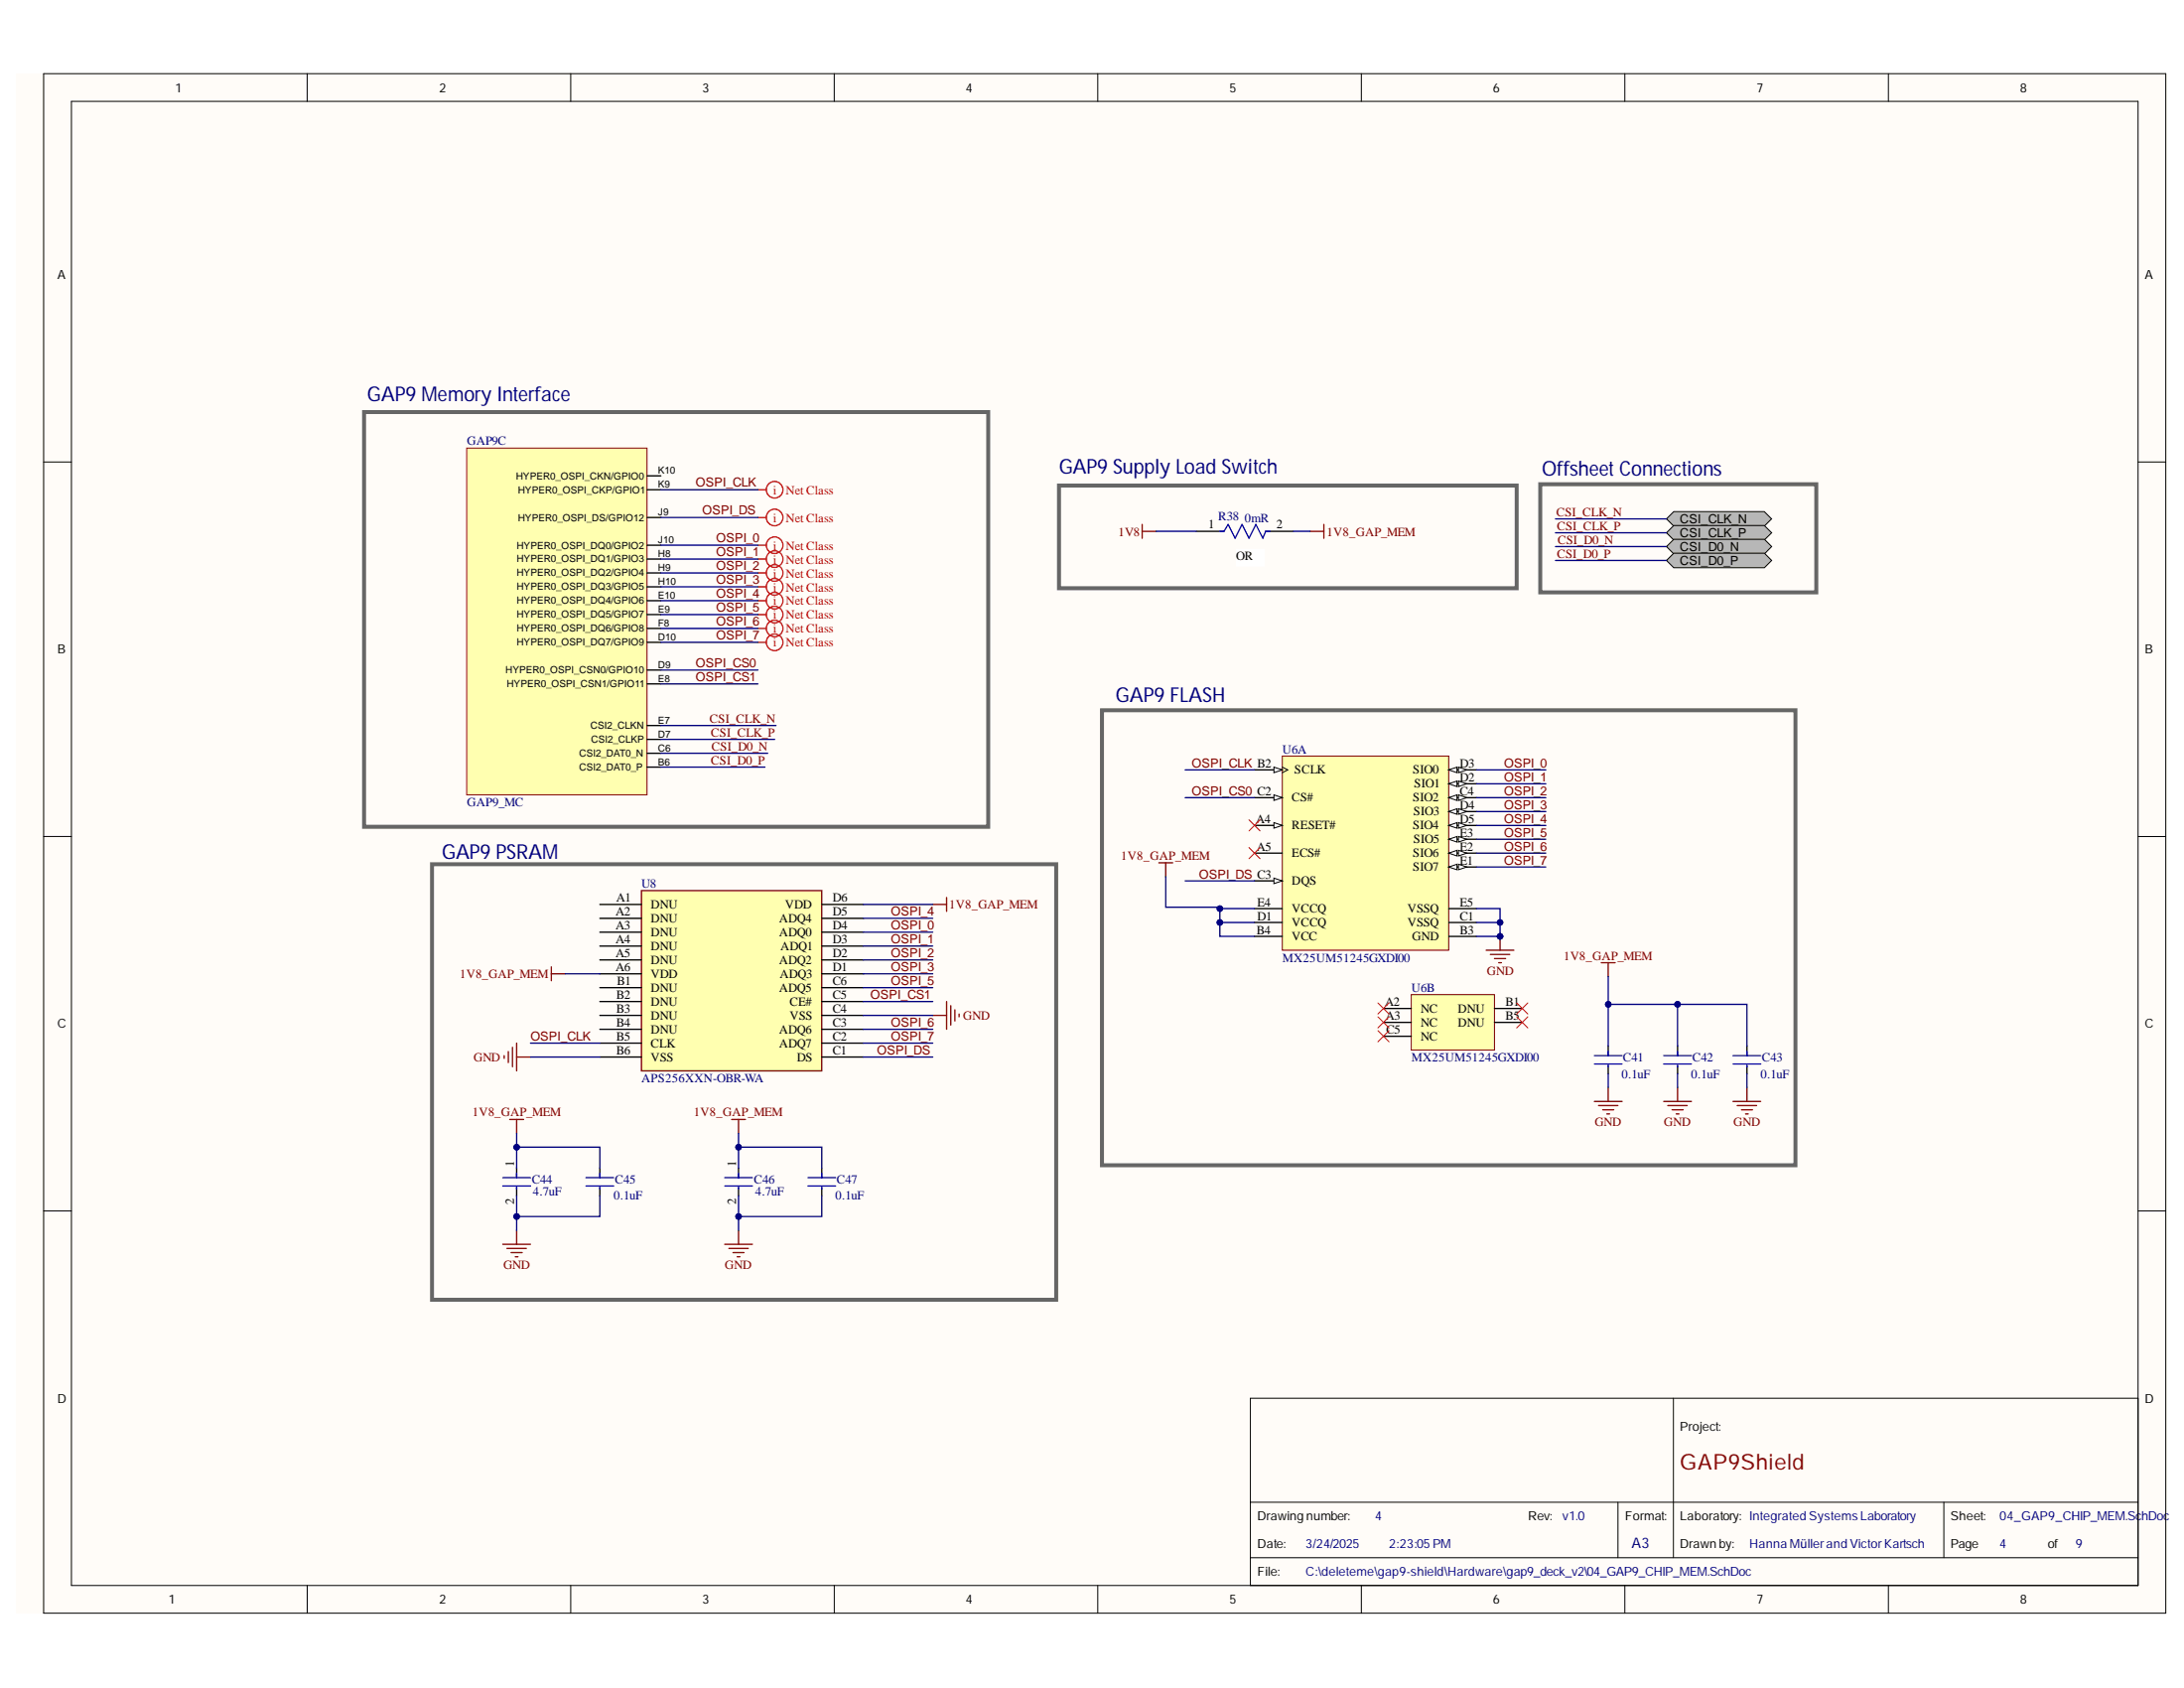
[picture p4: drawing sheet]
<svg xmlns="http://www.w3.org/2000/svg" width="279mm" height="216mm" viewBox="0 0 279 216" stroke-linecap="round" stroke-linejoin="round" font-family="sans-serif">
<g fill="#fffcf8">
<path d="M2 9.4h275.1v196.9h-275.1z" fill-rule="evenodd"/>
<path d="M2 9.4h275.1v196.9h-275.1z" fill-rule="evenodd"/>
</g>
<g fill="none" stroke="#000" stroke-width=".13">
<path d="M5.6 9.4h271.5v196.9h-271.5zM9.1 13h264.4v189.8h-264.4zM39.3 9.4v3.6M73 9.4v3.6M106.7 9.4v3.6M140.4 9.4v3.6M174.2 9.4v3.6M207.9 9.4v3.6M241.6 9.4v3.6M5.6 59.1h3.5M273.5 59.1h3.6M5.6 107h3.5"/>
<path d="M273.5 107h3.6M5.6 154.9h3.5M273.5 154.9h3.6M214.1 178.8v20.4M273.5 178.8h-113.5v24M160 192.1h113.5M160 199.2h113.5M207 192.1v7.1M248.7 192.1v7.1M39.3 202.8v3.5M73 202.8v3.5M106.7 202.8v3.5"/>
<path d="M140.4 202.8v3.5M174.2 202.8v3.5M207.9 202.8v3.5M241.6 202.8v3.5"/>
</g>
<g fill="none" stroke="#800000" stroke-width=".17">
<path d="M205.7 139.1v1.8M214.6 139.1v1.8M223.5 139.1v1.8M204 140.9h3.5M204.5 141.4h2.5M205 141.9h1.4M205.6 142.5h.3M212.8 140.9h3.6M213.4 141.4h2.5M213.9 141.9h1.4M214.4 142.5h.4M221.7 140.9h3.6"/>
<path d="M222.2 141.4h2.5M222.8 141.9h1.4M223.3 142.5h.4"/>
</g>
<path d="M82.1 113.9h23v23.1h-23z" fill-rule="evenodd" fill="#ffffb0"/>
<path d="M82.1 113.9h23v23.1h-23zM64.3 159.1h3.6M64.9 159.7h2.4M66.1 157.4v1.7M92.7 159.1h3.6M93.2 159.7h2.5M94.5 157.4v1.7M65.4 160.2h1.4M65.9 160.7h.4M93.8 160.2h1.4M94.3 160.7h.4" fill="none" stroke="#800000" stroke-width=".17"/>
<g fill="none" stroke="#000" stroke-width=".17">
<path d="M76.7 115.7h5.4M76.7 117.5h5.4M76.7 119.2h5.4M105.1 115.7h5.4M105.1 117.5h5.4M105.1 119.2h5.4M76.7 121h5.4M76.7 122.8h5.4M76.7 124.6h5.4M76.7 126.3h5.4M76.7 128.1h5.4M76.7 129.9h5.4"/>
<path d="M76.7 131.6h5.4M76.7 133.4h5.4M76.7 135.2h5.4M105.1 121h5.4M105.1 122.8h5.4M105.1 124.6h5.4M105.1 126.3h5.4M105.1 128.1h5.4M105.1 129.9h5.4M105.1 131.6h5.4M105.1 133.4h5.4M105.1 135.2h5.4"/>
<path d="M76.7 149.4v1.2M76.7 151.9v1M105.1 149.4v1.2M105.1 151.9v1"/>
</g>
<path d="M75 150.6h3.5M75 151.7h3.5M76.7 150.1v.5M76.7 151.9v.1M103.4 150.6h3.5M103.4 151.7h3.5M105.1 150.1v.5M105.1 151.9v.1" fill="none" stroke="#00f" stroke-width=".17"/>
<path d="M59.7 57.3h23.1v44.4h-23.1z" fill-rule="evenodd" fill="#ffffb0"/>
<path d="M59.7 57.3h23.1v44.4h-23.1z" fill="none" stroke="#800000" stroke-width=".13"/>
<g fill="none" stroke="#000" stroke-width=".17">
<path d="M82.8 62.6h1.7M82.8 60.9h1.7M82.8 71.5h1.7M82.8 73.3h1.7M82.8 66.2h1.7M82.8 69.7h1.7M82.8 75.1h1.7M82.8 78.6h1.7M82.8 76.8h1.7M82.8 80.4h1.7M82.8 98.1h1.7M82.8 96.3h1.7"/>
<path d="M82.8 94.6h1.7M82.8 85.7h1.7M82.8 82.2h1.7M82.8 92.8h1.7M82.8 87.5h1.7"/>
</g>
<g fill="none" stroke="#f00" stroke-width=".17">
<path d="M97 69.7h1M97 71.5h1M97 73.3h1M97 75.1h1M97 76.8h1M97 78.6h1M97 62.6h1M97 66.2h1M97 80.4h1M97 82.2h1"/>
<circle cx="99.1" cy="66.2" r="1.06"/>
<circle cx="99.1" cy="62.6" r="1.06"/>
<circle cx="99.1" cy="69.7" r="1.06"/>
<circle cx="99.1" cy="73.3" r="1.06"/>
<circle cx="99.1" cy="76.8" r="1.06"/>
<circle cx="99.1" cy="71.5" r="1.07"/>
<circle cx="99.1" cy="75.1" r="1.07"/>
<circle cx="99.1" cy="78.6" r="1.07"/>
<circle cx="99.1" cy="80.4" r="1.06"/>
<circle cx="99.1" cy="82.2" r="1.07"/>
</g>
<g fill="none" stroke="#800000" stroke-width=".17">
<path d="M167.6 68h1.8M169.4 67.1v1.7M119.3 115.7h1.8M121.1 114.8v1.8M64.5 135v.4M65 134.5v1.4M65.6 134v2.4M66.1 133.4v3.6M66.1 135.2h1.8M70.5 123.7v1.7M70.5 124.6h1.8M119.3 129.9h1.8"/>
<path d="M121.1 128.1v3.5M121.6 128.6v2.5M122.2 129.2v1.4M122.7 129.7v.4M204.9 123.1h1.7M205.7 123.1v1.8M65.2 143.2h1.8M66.1 143.2v1.8M93.6 143.2h1.8M94.5 143.2v1.8"/>
</g>
<path d="M158.2 70.3h3.5v2.1h-3.5z" fill-rule="evenodd" fill="#fff"/>
<path d="M158.2 70.3h3.5v2.1h-3.5z" fill="none" stroke="#fff" stroke-width=".13"/>
<path d="M146.1 67.1v1.7M146.1 68h1.8" fill="none" stroke="#800000" stroke-width=".17"/>
<path d="M213.2 66.4l.9-1h11.6l.9 1-.9 .9h-11.6z" fill-rule="evenodd" fill="#b7b7b7"/>
<path d="M213.2 66.4l.9-1h11.6l.9 1-.9 .9h-11.6z" fill="none" stroke="#000" stroke-width=".13"/>
<path d="M213.2 68.1l.9-.9h11.6l.9 .9-.9 1h-11.6z" fill-rule="evenodd" fill="#b7b7b7"/>
<path d="M213.2 68.1l.9-.9h11.6l.9 .9-.9 1h-11.6z" fill="none" stroke="#000" stroke-width=".13"/>
<path d="M213.2 69.9l.9-.9h11.6l.9 .9-.9 1h-11.6z" fill-rule="evenodd" fill="#b7b7b7"/>
<path d="M213.2 69.9l.9-.9h11.6l.9 .9-.9 1h-11.6z" fill="none" stroke="#000" stroke-width=".13"/>
<path d="M213.2 71.7l.9-.9h11.6l.9 .9-.9 .9h-11.6z" fill-rule="evenodd" fill="#b7b7b7"/>
<path d="M213.2 71.7l.9-.9h11.6l.9 .9-.9 .9h-11.6z" fill="none" stroke="#000" stroke-width=".13"/>
<path d="M164 96.7h21.3v24.8h-21.3z" fill-rule="evenodd" fill="#ffffb0"/>
<path d="M164 96.7h21.3v24.8h-21.3z" fill="none" stroke="#800000" stroke-width=".13"/>
<path d="M160.5 105.6h3.5" fill="none" stroke="#000" stroke-width=".17"/>
<path d="M163 105.2l1 .4-1 .3z" fill="#f8fcff"/>
<path d="M163 105.2l1 .4-1 .3z" fill="none" stroke="#000" stroke-width=".13"/>
<path d="M160.5 98.5h3.5" fill="none" stroke="#000" stroke-width=".17"/>
<path d="M163 98.1l1 .4-1 .3z" fill="#f8fcff"/>
<path d="M163 98.1l1 .4-1 .3zM164 98.1l.7 .4-.7 .3" fill="none" stroke="#000" stroke-width=".13"/>
<path d="M160.5 119.8h3.5M160.5 102h3.5M185.3 119.8h3.6" fill="none" stroke="#000" stroke-width=".17"/>
<path d="M163 101.7l1 .3-1 .4z" fill="#f8fcff"/>
<path d="M163 101.7l1 .3-1 .4z" fill="none" stroke="#000" stroke-width=".13"/>
<path d="M185.3 102h3.6" fill="none" stroke="#000" stroke-width=".17"/>
<path d="M185.3 102l1.1-.3v.7z" fill="#f8fcff"/>
<path d="M185.3 102l1.1-.3v.7z" fill="none" stroke="#000" stroke-width=".13"/>
<path d="M186.6 101.7l1 .3-1 .4z" fill="#f8fcff"/>
<path d="M186.6 101.7l1 .3-1 .4z" fill="none" stroke="#000" stroke-width=".13"/>
<path d="M185.3 100.2h3.6" fill="none" stroke="#000" stroke-width=".17"/>
<path d="M185.3 100.2l1.1-.3v.7z" fill="#f8fcff"/>
<path d="M185.3 100.2l1.1-.3v.7z" fill="none" stroke="#000" stroke-width=".13"/>
<path d="M186.6 99.9l1 .3-1 .4z" fill="#f8fcff"/>
<path d="M186.6 99.9l1 .3-1 .4z" fill="none" stroke="#000" stroke-width=".13"/>
<path d="M185.3 98.5h3.6" fill="none" stroke="#000" stroke-width=".17"/>
<path d="M185.3 98.5l1.1-.4v.7z" fill="#f8fcff"/>
<path d="M185.3 98.5l1.1-.4v.7z" fill="none" stroke="#000" stroke-width=".13"/>
<path d="M186.6 98.1l1 .4-1 .3z" fill="#f8fcff"/>
<path d="M186.6 98.1l1 .4-1 .3z" fill="none" stroke="#000" stroke-width=".13"/>
<path d="M185.3 103.8h3.6" fill="none" stroke="#000" stroke-width=".17"/>
<path d="M185.3 103.8l1.1-.4v.7z" fill="#f8fcff"/>
<path d="M185.3 103.8l1.1-.4v.7z" fill="none" stroke="#000" stroke-width=".13"/>
<path d="M186.6 103.4l1 .4-1 .3z" fill="#f8fcff"/>
<path d="M186.6 103.4l1 .4-1 .3z" fill="none" stroke="#000" stroke-width=".13"/>
<path d="M160.5 109.1h3.5M160.5 112.7h3.5M185.3 118h3.6" fill="none" stroke="#000" stroke-width=".17"/>
<path d="M163 112.3l1 .4-1 .3z" fill="#f8fcff"/>
<path d="M163 112.3l1 .4-1 .3z" fill="none" stroke="#000" stroke-width=".13"/>
<path d="M160.5 118h3.5M185.3 105.6h3.6" fill="none" stroke="#000" stroke-width=".17"/>
<path d="M185.3 105.6l1.1-.4v.7z" fill="#f8fcff"/>
<path d="M185.3 105.6l1.1-.4v.7z" fill="none" stroke="#000" stroke-width=".13"/>
<path d="M186.6 105.2l1 .4-1 .3z" fill="#f8fcff"/>
<path d="M186.6 105.2l1 .4-1 .3z" fill="none" stroke="#000" stroke-width=".13"/>
<path d="M185.3 110.9h3.6" fill="none" stroke="#000" stroke-width=".17"/>
<path d="M185.3 110.9l1.1-.4v.7z" fill="#f8fcff"/>
<path d="M185.3 110.9l1.1-.4v.7z" fill="none" stroke="#000" stroke-width=".13"/>
<path d="M186.6 110.5l1 .4-1 .3z" fill="#f8fcff"/>
<path d="M186.6 110.5l1 .4-1 .3z" fill="none" stroke="#000" stroke-width=".13"/>
<path d="M185.3 109.1h3.6" fill="none" stroke="#000" stroke-width=".17"/>
<path d="M185.3 109.1l1.1-.3v.7z" fill="#f8fcff"/>
<path d="M185.3 109.1l1.1-.3v.7z" fill="none" stroke="#000" stroke-width=".13"/>
<path d="M186.6 108.8l1 .3-1 .4z" fill="#f8fcff"/>
<path d="M186.6 108.8l1 .3-1 .4z" fill="none" stroke="#000" stroke-width=".13"/>
<path d="M185.3 107.3h3.6" fill="none" stroke="#000" stroke-width=".17"/>
<path d="M185.3 107.3l1.1-.3v.7z" fill="#f8fcff"/>
<path d="M185.3 107.3l1.1-.3v.7z" fill="none" stroke="#000" stroke-width=".13"/>
<path d="M186.6 107l1 .3-1 .4z" fill="#f8fcff"/>
<path d="M186.6 107l1 .3-1 .4z" fill="none" stroke="#000" stroke-width=".13"/>
<path d="M160.5 116.2h3.5M185.3 116.2h3.6" fill="none" stroke="#000" stroke-width=".17"/>
<path d="M180.5 127.2h10.7v7.1h-10.7z" fill-rule="evenodd" fill="#ffffb0"/>
<path d="M180.5 127.2h10.7v7.1h-10.7z" fill="none" stroke="#800000" stroke-width=".13"/>
<path d="M177 129h3.5M177 130.8h3.5M177 132.5h3.5M191.2 129h3.5M191.2 130.8h3.5" fill="none" stroke="#000" stroke-width=".17"/>
<path d="M148.2 110.4h1.8M149.1 110.4v1.7M191.9 119.8v1.7M190.1 121.5h3.6M190.7 122.1h2.4M191.2 122.6h1.4M191.7 123.1h.4" fill="none" stroke="#800000" stroke-width=".17"/>
<circle cx="191.9" cy="119.8" r=".35" fill="#000080"/>
<circle cx="191.9" cy="119.8" r=".35" fill="none" stroke="#000080" stroke-width=".13"/>
<g fill="none" stroke="#f00" stroke-width=".13">
<path d="M159.8 108.4l1.4 1.4M159.8 104.9l1.4 1.4M161.2 108.4l-1.4 1.4M161.2 104.9l-1.4 1.4M176.3 128.3l1.4 1.4M176.3 130.1l1.4 1.4M176.3 131.8l1.4 1.5M177.7 128.3l-1.4 1.4M177.7 130.1l-1.4 1.4M177.7 131.8l-1.4 1.5M194 128.3l1.4 1.4M194 130.1l1.4 1.4"/>
<path d="M195.4 128.3l-1.4 1.4M195.4 130.1l-1.4 1.4"/>
</g>
<path d="M153 68h3.6M161.9 68h3.6M205.7 133.8v1.2M205.7 136.3v1M214.6 133.8v1.2M214.6 136.3v1M223.5 133.8v1.2M223.5 136.3v1M66.1 149.4v1.2M66.1 151.9v1M94.5 149.4v1.2M94.5 151.9v1" fill="none" stroke="#000" stroke-width=".17"/>
<g fill="none" stroke="#00f" stroke-width=".17">
<path d="M156.1 68h.5l.5-.9 .9 1.7 .9-1.7 .9 1.7 .9-1.7 .9 1.7 .3-.8h.5M204 135h3.5M204 136.1h3.5M205.7 134.5v.5M205.7 136.3v.1M212.8 135h3.6M212.8 136.1h3.6M214.6 134.5v.5M214.6 136.3v.1M221.7 135h3.6M221.7 136.1h3.6M223.5 134.5v.5"/>
<path d="M223.5 136.3v.1M64.3 150.6h3.6M64.3 151.7h3.6M66.1 150.1v.5M66.1 151.9v.1M92.7 150.6h3.6M92.7 151.7h3.6M94.5 150.1v.5M94.5 151.9v.1"/>
</g>
<path d="M46.6 52.7h79.8v53h-79.8zM135.5 62.1h58.5v13.1h-58.5zM197 61.9h35.4v13.9h-35.4zM141 90.8h88.7v58.2h-88.7zM55.3 110.5h79.8v55.7h-79.8z" fill="none" stroke="#666" stroke-width=".51"/>
<path d="M214.6 137.3v1.8M223.5 137.3v1.8M76.7 152.9v2.7h-10.6" fill="none" stroke="#000080" stroke-width=".17"/>
<circle cx="66.1" cy="155.6" r=".36" fill="#000080"/>
<circle cx="66.1" cy="155.6" r=".36" fill="none" stroke="#000080" stroke-width=".13"/>
<path d="M66.1 146.7h10.6v2.7" fill="none" stroke="#000080" stroke-width=".17"/>
<circle cx="66.1" cy="146.7" r=".35" fill="#000080"/>
<circle cx="66.1" cy="146.7" r=".35" fill="none" stroke="#000080" stroke-width=".13"/>
<path d="M105.1 152.9v2.7h-10.6" fill="none" stroke="#000080" stroke-width=".17"/>
<circle cx="94.5" cy="155.6" r=".36" fill="#000080"/>
<circle cx="94.5" cy="155.6" r=".36" fill="none" stroke="#000080" stroke-width=".13"/>
<path d="M94.5 146.7h10.6v2.7" fill="none" stroke="#000080" stroke-width=".17"/>
<circle cx="94.5" cy="146.7" r=".35" fill="#000080"/>
<circle cx="94.5" cy="146.7" r=".35" fill="none" stroke="#000080" stroke-width=".13"/>
<g fill="none" stroke="#000080" stroke-width=".17">
<path d="M110.5 119.2h8.8M110.5 117.5h8.8M67.9 133.4h8.8M110.5 121h8.8M110.5 122.8h8.8M110.5 124.6h8.8M110.5 126.3h8.8M110.5 131.6h8.8M110.5 133.4h8.8M110.5 128.1h8.8M110.5 135.2h8.8M205.7 128.5h8.9v5.3"/>
<path d="M205.7 137.3v1.8"/>
</g>
<circle cx="214.6" cy="128.5" r=".35" fill="#000080"/>
<circle cx="214.6" cy="128.5" r=".35" fill="none" stroke="#000080" stroke-width=".13"/>
<circle cx="205.7" cy="128.5" r=".35" fill="#000080"/>
<circle cx="205.7" cy="128.5" r=".35" fill="none" stroke="#000080" stroke-width=".13"/>
<path d="M214.6 128.5h8.9v5.3" fill="none" stroke="#000080" stroke-width=".17"/>
<circle cx="214.6" cy="128.5" r=".35" fill="#000080"/>
<circle cx="214.6" cy="128.5" r=".35" fill="none" stroke="#000080" stroke-width=".13"/>
<g fill="none" stroke="#000080" stroke-width=".17">
<path d="M84.5 66.2h12.5M84.5 69.7h12.5M84.5 71.5h12.5M84.5 73.3h12.5M84.5 75.1h12.5M84.5 76.8h12.5M84.5 78.6h12.5M84.5 62.6h12.5M199 66.4h14.2M199 68.1h14.2M199 69.9h14.2M199 71.7h14.2"/>
<path d="M84.5 80.4h12.5M84.5 82.2h12.5M84.5 85.7h12.5M84.5 87.5h12.5M84.5 92.8h14.8M84.5 94.6h14.6M84.5 96.3h13.7M84.5 98.1h13.4M151.6 98.5h8.9M188.9 98.5h8.9M110.5 115.7h8.8M149.1 112.1v3.9h7v.2h4.4"/>
<path d="M151.6 102h8.9M151.6 112.7h8.9M188.9 100.2h8.9M188.9 102h8.9M188.9 103.8h8.9M188.9 105.6h8.9M188.9 107.3h8.9M188.9 109.1h8.9M188.9 110.9h8.9M67.9 135.2h8.8M72.3 124.6h4.4M110.5 129.9h8.8"/>
</g>
<circle cx="156.1" cy="116.2" r=".35" fill="#000080"/>
<circle cx="156.1" cy="116.2" r=".35" fill="none" stroke="#000080" stroke-width=".13"/>
<path d="M156.1 118h4.4" fill="none" stroke="#000080" stroke-width=".17"/>
<circle cx="156.1" cy="118" r=".35" fill="#000080"/>
<circle cx="156.1" cy="118" r=".35" fill="none" stroke="#000080" stroke-width=".13"/>
<path d="M188.9 119.8h3" fill="none" stroke="#000080" stroke-width=".17"/>
<circle cx="191.9" cy="119.8" r=".35" fill="#000080"/>
<circle cx="191.9" cy="119.8" r=".35" fill="none" stroke="#000080" stroke-width=".13"/>
<path d="M188.9 118h3" fill="none" stroke="#000080" stroke-width=".17"/>
<circle cx="191.9" cy="118" r=".35" fill="#000080"/>
<circle cx="191.9" cy="118" r=".35" fill="none" stroke="#000080" stroke-width=".13"/>
<path d="M147.9 68h5.1M165.5 68h2.1M156.1 116.2v3.6h4.4" fill="none" stroke="#000080" stroke-width=".17"/>
<circle cx="156.1" cy="118" r=".35" fill="#000080"/>
<circle cx="156.1" cy="118" r=".35" fill="none" stroke="#000080" stroke-width=".13"/>
<circle cx="156.1" cy="116.2" r=".35" fill="#000080"/>
<circle cx="156.1" cy="116.2" r=".35" fill="none" stroke="#000080" stroke-width=".13"/>
<path d="M188.9 116.2h3v3.7" fill="none" stroke="#000080" stroke-width=".17"/>
<circle cx="191.9" cy="118" r=".35" fill="#000080"/>
<circle cx="191.9" cy="118" r=".35" fill="none" stroke="#000080" stroke-width=".13"/>
<circle cx="191.9" cy="119.8" r=".35" fill="#000080"/>
<circle cx="191.9" cy="119.8" r=".35" fill="none" stroke="#000080" stroke-width=".13"/>
<path d="M66.1 152.9v4.5" fill="none" stroke="#000080" stroke-width=".17"/>
<circle cx="66.1" cy="155.6" r=".36" fill="#000080"/>
<circle cx="66.1" cy="155.6" r=".36" fill="none" stroke="#000080" stroke-width=".13"/>
<path d="M66.1 145v4.4" fill="none" stroke="#000080" stroke-width=".17"/>
<circle cx="66.1" cy="146.7" r=".35" fill="#000080"/>
<circle cx="66.1" cy="146.7" r=".35" fill="none" stroke="#000080" stroke-width=".13"/>
<path d="M94.5 152.9v4.5" fill="none" stroke="#000080" stroke-width=".17"/>
<circle cx="94.5" cy="155.6" r=".36" fill="#000080"/>
<circle cx="94.5" cy="155.6" r=".36" fill="none" stroke="#000080" stroke-width=".13"/>
<path d="M94.5 145v4.4" fill="none" stroke="#000080" stroke-width=".17"/>
<circle cx="94.5" cy="146.7" r=".35" fill="#000080"/>
<circle cx="94.5" cy="146.7" r=".35" fill="none" stroke="#000080" stroke-width=".13"/>
<path d="M205.7 124.9v8.9" fill="none" stroke="#000080" stroke-width=".17"/>
<circle cx="205.7" cy="128.5" r=".35" fill="#000080"/>
<circle cx="205.7" cy="128.5" r=".35" fill="none" stroke="#000080" stroke-width=".13"/>
<text font-size="2.8" fill="#800000" x="214.9" y="188">GAP9Shield</text>
<g font-size="2.6" fill="#000080">
<text x="47" y="51.4">GAP9 Memory Interface</text>
<text x="135.5" y="60.6">GAP9 Supply Load Switch</text>
<text x="197.2" y="60.8">Offsheet Connections</text>
<text x="142.7" y="89.8">GAP9 FLASH</text>
<text x="56.5" y="109.9">GAP9 PSRAM</text>
</g>
<text font-size="1.9" fill="#000080" x="208.7" y="198">A3</text>
<g font-size="1.6">
<text x="22.4" y="11.8">1</text>
<text x="56.2" y="11.8">2</text>
<text x="89.9" y="11.8">3</text>
<text x="123.5" y="11.8">4</text>
<text x="157.3" y="11.8">5</text>
<text x="191" y="11.8">6</text>
<text x="224.7" y="11.8">7</text>
<text x="258.4" y="11.8">8</text>
<text x="7.4" y="35.7">A</text>
<text x="274.4" y="35.7">A</text>
<text x="154.6" y="67.6">1</text>
<text x="158.1" y="71.7">OR</text>
<text x="163.3" y="67.6">2</text>
<text x="214.9" y="66.9">CSI_CLK_N</text>
<text x="214.9" y="68.7">CSI_CLK_P</text>
<text x="214.9" y="70.5">CSI_D0_N</text>
<text x="214.9" y="72.2">CSI_D0_P</text>
<text x="7.4" y="83.6">B</text>
<text x="274.4" y="83.6">B</text>
<text x="165.6" y="99">SCLK</text>
<text x="180.7" y="99">SIO0</text>
<text x="180.9" y="100.8">SIO1</text>
<text x="186.7" y="101.7">C4</text>
<text x="186.7" y="99.9">D2</text>
<text x="186.7" y="98.1">D3</text>
<text x="160.7" y="105.2">A4</text>
<text x="165.3" y="106.1">RESET#</text>
<text x="165.3" y="102.5">CS#</text>
<text x="180.7" y="102.5">SIO2</text>
<text x="180.7" y="106.1">SIO4</text>
<text x="180.8" y="104.3">SIO3</text>
<text x="180.8" y="107.9">SIO5</text>
<text x="186.7" y="103.5">D4</text>
<text x="186.7" y="105.2">D5</text>
<text x="186.7" y="107">E3</text>
<text x="160.8" y="108.8">A5</text>
<text x="165.3" y="109.6">ECS#</text>
<text x="165.3" y="113.2">DQS</text>
<text x="180.7" y="111.4">SIO7</text>
<text x="180.7" y="109.6">SIO6</text>
<text x="186.7" y="110.6">E1</text>
<text x="186.7" y="108.8">E2</text>
<text x="78.8" y="117.1">A2</text>
<text x="78.8" y="118.9">A3</text>
<text x="78.9" y="115.3">A1</text>
<text x="83.3" y="116.2">DNU</text>
<text x="83.3" y="118">DNU</text>
<text x="83.3" y="119.8">DNU</text>
<text x="99.7" y="119.8">ADQ0</text>
<text x="99.7" y="118">ADQ4</text>
<text x="100.4" y="116.2">VDD</text>
<text x="106.5" y="118.9">D4</text>
<text x="106.5" y="117.1">D5</text>
<text x="106.5" y="115.3">D6</text>
<text x="160.8" y="119.5">B4</text>
<text x="160.9" y="117.7">D1</text>
<text x="160.9" y="115.9">E4</text>
<text x="165.3" y="118.5">VCCQ</text>
<text x="165.3" y="116.7">VCCQ</text>
<text x="180.1" y="118.5">VSSQ</text>
<text x="180.1" y="116.7">VSSQ</text>
<text x="186.7" y="119.5">B3</text>
<text x="186.7" y="117.7">C1</text>
<text x="186.7" y="115.9">E5</text>
<text x="78.8" y="120.6">A4</text>
<text x="78.8" y="122.4">A5</text>
<text x="78.8" y="124.2">A6</text>
<text x="78.9" y="126">B1</text>
<text x="83.3" y="121.6">DNU</text>
<text x="83.3" y="123.3">DNU</text>
<text x="83.3" y="125.1">VDD</text>
<text x="99.7" y="123.3">ADQ2</text>
<text x="99.8" y="125.1">ADQ3</text>
<text x="99.8" y="121.6">ADQ1</text>
<text x="106.5" y="126">C6</text>
<text x="106.5" y="124.2">D1</text>
<text x="106.5" y="122.4">D2</text>
<text x="106.5" y="120.6">D3</text>
<text x="165.3" y="120.3">VCC</text>
<text x="180.7" y="120.3">GND</text>
<text x="7.4" y="131.5">C</text>
<text x="78.9" y="127.7">B2</text>
<text x="78.9" y="129.5">B3</text>
<text x="78.9" y="131.3">B4</text>
<text x="83.3" y="126.9">DNU</text>
<text x="83.3" y="128.7">DNU</text>
<text x="83.3" y="130.4">DNU</text>
<text x="99.7" y="126.9">ADQ5</text>
<text x="101" y="130.4">VSS</text>
<text x="101" y="128.7">CE#</text>
<text x="106.5" y="131.3">C3</text>
<text x="106.5" y="129.5">C4</text>
<text x="106.5" y="127.7">C5</text>
<text x="177.2" y="128.7">A2</text>
<text x="177.3" y="130.4">A3</text>
<text x="181.8" y="129.5">NC</text>
<text x="181.8" y="131.3">NC</text>
<text x="186.5" y="129.5">DNU</text>
<text x="186.5" y="131.3">DNU</text>
<text x="192.6" y="128.7">B1</text>
<text x="192.6" y="130.4">B5</text>
<text x="274.4" y="131.5">C</text>
<text x="78.9" y="133.1">B5</text>
<text x="78.9" y="134.8">B6</text>
<text x="83.3" y="132.2">DNU</text>
<text x="83.3" y="134">CLK</text>
<text x="83.3" y="135.8">VSS</text>
<text x="99.7" y="134">ADQ7</text>
<text x="99.7" y="132.2">ADQ6</text>
<text x="102" y="135.8">DS</text>
<text x="106.5" y="134.8">C1</text>
<text x="106.5" y="133.1">C2</text>
<text x="177.4" y="132.2">C5</text>
<text x="181.8" y="133.1">NC</text>
<text x="65.7" y="149.2" transform="rotate(-90 65.7 149.2)">1</text>
<text x="94.2" y="149.2" transform="rotate(-90 94.2 149.2)">1</text>
<text x="65.7" y="154.1" transform="rotate(-90 65.7 154.1)">2</text>
<text x="94.2" y="154.1" transform="rotate(-90 94.2 154.1)">2</text>
<text x="7.4" y="179.4">D</text>
<text x="274.4" y="179.4">D</text>
<text x="214.9" y="183">Project:</text>
<text x="160.9" y="194.5">Drawing number:</text>
<text x="195.5" y="194.5">Rev:</text>
<text x="207.9" y="194.5">Format:</text>
<text x="214.9" y="194.5">Laboratory: Integrated Systems Laboratory</text>
<text x="249.5" y="194.5">Sheet:</text>
<text x="160.9" y="201.6">File:</text>
<text x="160.9" y="198">Date:</text>
<text x="214.9" y="198">Drawn by:</text>
<text x="249.5" y="198">Page</text>
<text x="262" y="198">of</text>
<text x="21.6" y="205.1">1</text>
<text x="56.2" y="205.1">2</text>
<text x="89.9" y="205.1">3</text>
<text x="123.5" y="205.1">4</text>
<text x="157.3" y="205.1">5</text>
<text x="191" y="205.1">6</text>
<text x="224.7" y="205.1">7</text>
<text x="258.4" y="205.1">8</text>
</g>
<g font-size="1.6" fill="#000080">
<text x="59.7" y="56.9">GAP9C</text>
<text x="155.9" y="66.6">R38</text>
<text x="159.2" y="66.7">0mR</text>
<text x="164.1" y="96.4">U6A</text>
<text x="59.7" y="103.1">GAP9_MC</text>
<text x="82.1" y="113.5">U8</text>
<text x="164.1" y="123">MX25UM51245GXDI00</text>
<text x="180.6" y="126.9">U6B</text>
<text x="180.6" y="135.8">MX25UM51245GXDI00</text>
<text x="207.5" y="137.9">0.1uF</text>
<text x="207.6" y="135.8">C41</text>
<text x="216.4" y="137.9">0.1uF</text>
<text x="216.5" y="135.8">C42</text>
<text x="225.2" y="137.9">0.1uF</text>
<text x="225.4" y="135.8">C43</text>
<text x="82.1" y="138.4">APS256XXN-OBR-WA</text>
<text x="68" y="151.3">C44</text>
<text x="68.2" y="153">4.7uF</text>
<text x="78.5" y="153.5">0.1uF</text>
<text x="78.7" y="151.3">C45</text>
<text x="96.5" y="151.3">C46</text>
<text x="96.6" y="153">4.7uF</text>
<text x="106.9" y="153.5">0.1uF</text>
<text x="107" y="151.3">C47</text>
<text x="175.9" y="194.5">4</text>
<text x="199.9" y="194.5">v1.0</text>
<text x="255.8" y="194.5">04_GAP9_CHIP_MEM.Sc</text>
<text x="274" y="194.5">hDoc</text>
<text x="167" y="198">3/24/2025</text>
<text x="167" y="201.6">C:\deleteme\gap9-shield\Hardware\gap9_deck_v2\04_GAP9_CHIP_MEM.SchDoc</text>
<text x="177.7" y="198">2:23:05 PM</text>
<text x="223.8" y="198">Hanna Müllerand VictorKartsch</text>
<text x="255.8" y="198">4</text>
<text x="265.5" y="198">9</text>
</g>
<g font-size="1.6" fill="#800000">
<text x="89" y="62.3">OSPI_CLK</text>
<text x="89.9" y="65.8">OSPI_DS</text>
<text x="199.1" y="66">CSI_CLK_N</text>
<text x="91.6" y="69.4">OSPI_0</text>
<text x="91.6" y="71.1">OSPI_1</text>
<text x="143.1" y="68.5">1V8</text>
<text x="169.7" y="68.5">1V8_GAP_MEM</text>
<text x="199.2" y="67.8">CSI_CLK_P</text>
<text x="199.2" y="71.3">CSI_D0_P</text>
<text x="199.3" y="69.5">CSI_D0_N</text>
<text x="91.6" y="72.9">OSPI_2</text>
<text x="91.6" y="74.7">OSPI_3</text>
<text x="91.6" y="76.5">OSPI_4</text>
<text x="91.6" y="78.3">OSPI_5</text>
<text x="91.6" y="80">OSPI_6</text>
<text x="91.6" y="81.8">OSPI_7</text>
<text x="89" y="85.4">OSPI_CS0</text>
<text x="89" y="87.1">OSPI_CS1</text>
<text x="90.8" y="92.5">CSI_CLK_N</text>
<text x="91" y="94.2">CSI_CLK_P</text>
<text x="91" y="97.8">CSI_D0_P</text>
<text x="91" y="96">CSI_D0_N</text>
<text x="152.5" y="98.1">OSPI_CLK B2</text>
<text x="152.5" y="101.7">OSPI_CS0 C2</text>
<text x="192.4" y="98.1">OSPI_0</text>
<text x="192.4" y="99.9">OSPI_1</text>
<text x="192.4" y="101.7">OSPI_2</text>
<text x="192.4" y="103.5">OSPI_3</text>
<text x="192.4" y="105.2">OSPI_4</text>
<text x="192.4" y="107">OSPI_5</text>
<text x="143.4" y="110">1V8_GAP_MEM</text>
<text x="153.4" y="112.3">OSPI_DS C3</text>
<text x="192.4" y="108.8">OSPI_6</text>
<text x="192.4" y="110.6">OSPI_7</text>
<text x="114" y="118.9">OSPI_0</text>
<text x="114" y="117.1">OSPI_4</text>
<text x="121.4" y="116.2">1V8_GAP_MEM</text>
<text x="58.8" y="125.1">1V8_GAP_MEM</text>
<text x="114" y="120.6">OSPI_1</text>
<text x="114" y="122.4">OSPI_2</text>
<text x="114" y="124.2">OSPI_3</text>
<text x="114" y="126">OSPI_5</text>
<text x="190.2" y="124.7">GND</text>
<text x="200" y="122.8">1V8_GAP_MEM</text>
<text x="111.4" y="127.7">OSPI_CS1</text>
<text x="114" y="131.3">OSPI_6</text>
<text x="123.2" y="130.4">GND</text>
<text x="60.6" y="135.8">GND</text>
<text x="67.9" y="133.1">OSPI_CLK</text>
<text x="112.2" y="134.8">OSPI_DS</text>
<text x="114" y="133.1">OSPI_7</text>
<text x="60.4" y="142.8">1V8_GAP_MEM</text>
<text x="88.8" y="142.8">1V8_GAP_MEM</text>
<text x="204" y="144.1">GND</text>
<text x="212.9" y="144.1">GND</text>
<text x="221.8" y="144.1">GND</text>
<text x="64.4" y="162.3">GND</text>
<text x="92.7" y="162.3">GND</text>
</g>
<g font-size="1.6" fill="#f00">
<text x="98.9" y="63.2">i</text>
<text x="100.5" y="63.2">Net Class</text>
<text x="98.9" y="70.3">i</text>
<text x="98.9" y="66.7">i</text>
<text x="100.5" y="70.3">Net Class</text>
<text x="100.5" y="66.7">Net Class</text>
<text x="98.9" y="72.1">i</text>
<text x="98.9" y="73.9">i</text>
<text x="98.9" y="75.6">i</text>
<text x="98.9" y="77.4">i</text>
<text x="100.5" y="72.1">Net Class</text>
<text x="100.5" y="73.9">Net Class</text>
<text x="100.5" y="75.6">Net Class</text>
<text x="100.5" y="77.4">Net Class</text>
<text x="98.9" y="79.2">i</text>
<text x="98.9" y="81">i</text>
<text x="98.9" y="82.7">i</text>
<text x="100.5" y="79.2">Net Class</text>
<text x="100.5" y="81">Net Class</text>
<text x="100.5" y="82.7">Net Class</text>
</g>
<g font-size="1.3">
<text x="66" y="61.3">HYPER0_OSPI_CKN/GPIO0</text>
<text x="66.3" y="63.1">HYPER0_OSPI_CKP/GPIO1</text>
<text x="84.2" y="62.3">K9</text>
<text x="84.2" y="60.6">K10</text>
<text x="84.2" y="65.9">J9</text>
<text x="66.1" y="71.9">HYPER0_OSPI_DQ1/GPIO3</text>
<text x="66.1" y="70.2">HYPER0_OSPI_DQ0/GPIO2</text>
<text x="66.3" y="66.7">HYPER0_OSPI_DS/GPIO12</text>
<text x="84.2" y="71.2">H8</text>
<text x="84.2" y="69.5">J10</text>
<text x="66.1" y="73.7">HYPER0_OSPI_DQ2/GPIO4</text>
<text x="66.1" y="75.5">HYPER0_OSPI_DQ3/GPIO5</text>
<text x="66.1" y="77.2">HYPER0_OSPI_DQ4/GPIO6</text>
<text x="84.2" y="73">H9</text>
<text x="84.2" y="74.8">H10</text>
<text x="84.2" y="76.6">E10</text>
<text x="66.1" y="80.8">HYPER0_OSPI_DQ6/GPIO8</text>
<text x="66.1" y="82.6">HYPER0_OSPI_DQ7/GPIO9</text>
<text x="66.1" y="79">HYPER0_OSPI_DQ5/GPIO7</text>
<text x="84.2" y="80.1">F8</text>
<text x="84.2" y="81.9">D10</text>
<text x="84.2" y="78.3">E9</text>
<text x="64.6" y="86.1">HYPER0_OSPI_CSN0/GPIO10</text>
<text x="64.8" y="87.9">HYPER0_OSPI_CSN1/GPIO11</text>
<text x="84.2" y="85.4">D9</text>
<text x="84.2" y="87.2">E8</text>
<text x="75.6" y="93.2">CSI2_CLKN</text>
<text x="75.6" y="95">CSI2_CLKP</text>
<text x="84.2" y="94.3">D7</text>
<text x="84.2" y="92.5">E7</text>
<text x="74.1" y="98.6">CSI2_DAT0_P</text>
<text x="74.1" y="96.8">CSI2_DAT0_N</text>
<text x="84.2" y="97.9">B6</text>
<text x="84.2" y="96.1">C6</text>
</g>
</svg>
